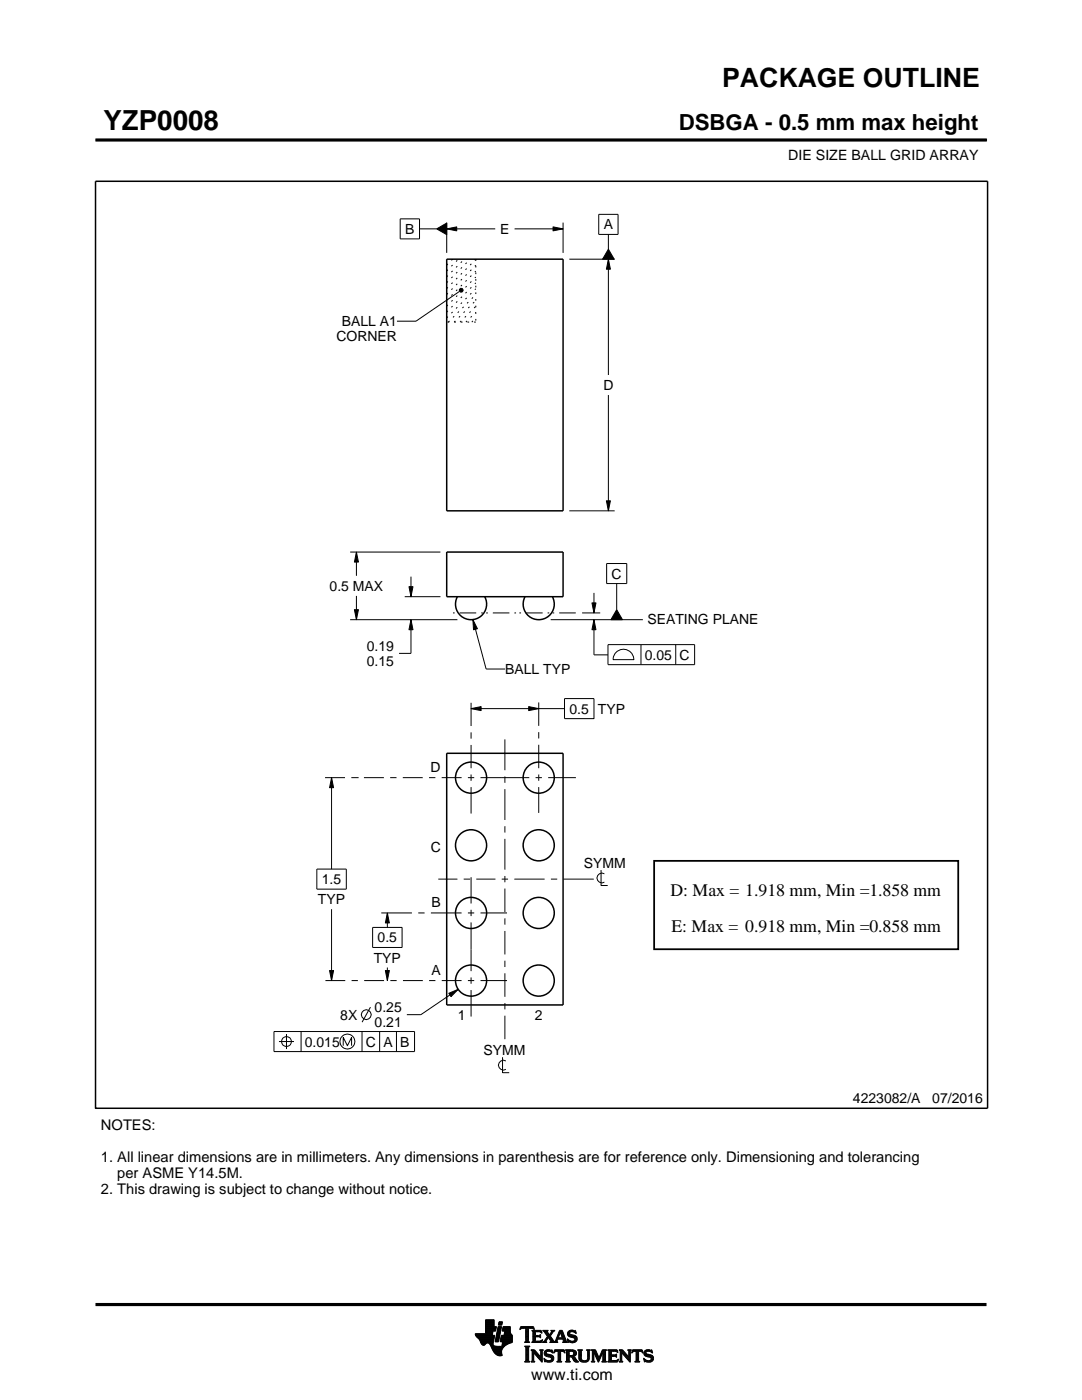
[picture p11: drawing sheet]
<svg xmlns="http://www.w3.org/2000/svg" width="216mm" height="279mm" viewBox="0 0 216 279" stroke-linecap="round" stroke-linejoin="round" font-family="sans-serif">
<g fill="none" stroke="#000" stroke-width=".2">
<path d="M19.1 27.9h177.7M196.8 27.7v.5M79.9 43.7h3.8v4h-3.8zM83.7 45.7h3.4M87.1 45.7l2-1.2v2.3zM89.1 45.7l2-.4v.8zM89.1 44.4v6.1M89.1 45.7h9.7M91.7 57.7l.2-.2 .4 .1 .1 .3-.1 .3-.4 .1-.2-.2zM91.7 58.1l-8.7 6h-3.8M102.7 45.7h9.7M110.4 45.3l2 .4-2 .4z"/>
<path d="M112.4 44.4v6.1M113.6 51.7h9M119.5 42.8h3.8v4h-3.8zM121.4 51.7l.4 2h-.8zM121.4 46.8v2.9M121.4 51.7v23.1M121.4 49.7l1.2 2h-2.4zM121.4 78.8v23.1M121 99.9h.8l-.4 2zM69.9 110.2h18M71.1 110.2l.4 2h-.8zM71.1 110.2v4.7"/>
<path d="M71.1 118.9v4.8M80.8 119.1h7.1M81.6 117.1h.8l-.4 2zM82 115.1v4M113.6 101.9h9M118.5 118.3v4M121 112.5h4.1v4h-4.1zM123.1 116.5v5.2M69.9 123.7h21.4M70.7 121.7h.8l-.4 2zM82 123.7l.4 2h-.8zM82 123.7v6.7h-2.4"/>
<path d="M94.4 123.7l.9 1.8-.8 .2zM94.4 123.7l2.6 9.8h3.8M109.9 123.7h18.4M112.6 139.4h5.9v4h-5.9zM116.1 122.3h3.7M118.1 120.3h.8l-.4 2zM118.5 123.7l.4 2h-.8zM118.5 123.7v7h2.8M121.3 128.6h17.3v4h-17.3zM122.7 130.4a2.08 2.08 0 0 1 2.4-.7 2.08 2.08 0 0 1 1.4 1.9h-4.2l.1-.5zM123.1 121.7l1.1 2h-2.3zM127.9 128.6v4"/>
<path d="M134.8 128.6v4M64.9 155.2h3.9M66.2 155.2l.4 2h-.8zM66.2 155.2v18.2M70.1 155.2h1.3M71.4 155.2h.1M72.6 155.2h4M77.9 155.2h1.2M80.4 155.2h4M85.6 155.2h1.3M88.1 155.2h4M93.4 155.2h1.2"/>
<path d="M94 141.4l2-.4v.8zM94 140.3v4.6M94 146.2v1.2M94 148.7v4.6M94 154.6v1.2M94 157.1v5.3M94 141.4h18.6M95.9 155.2h9.7M100.7 147.6v6.1M100.7 155v1.2M100.7 157.5v6.1M105.5 141l2 .4-2 .4z"/>
<path d="M106.9 155.2h1.2M107.5 140.2v4.7M107.5 146.1v1.3M107.5 148.6v4.7M107.5 154.6v1.2M107.5 157.1v5.1M109.4 155.2h5.5M63.2 173.4h5.9v4h-5.9zM87.5 175.4h3.8M92.5 175.4h1.3M94 175.1v5.2M95 175.4h3.9"/>
<path d="M100.1 175.4h1.3M100.7 164.9v1.3M100.7 167.4v6.2M100.7 174.8v1.3M100.7 177.3v4.7M102.6 175.4h6.1M109.9 175.4h1.3M112.4 175.4h6.1M119.9 173.6v3.1h1.4M120.6 174.4a.98 .98 0 0 0-1.5 .8 .98 .98 0 0 0 1.5 .9M64.9 195.7h4M65.8 193.7h.8l-.4 2z"/>
<path d="M66.2 181.4v14.3M70.2 195.7h1.2M72.7 195.7h3.9M74.4 185.1h5.8v4h-5.8zM76.1 182.2h6.1M76.9 193.7h.8l-.4 2zM77.3 182.2l.4 2h-.8zM77.3 182.2v2.9M77.3 193.1v2.6M77.9 195.7h1.2M80.4 195.7h4M83.5 182.2h1.2"/>
<path d="M85.6 195.7h1.3M86 182.2h6.1M88.1 195.7h4M89.5 198.2l1.9-.8-1.4 1.5zM91.4 197.4l-7.4 5.1h-2.8M93.4 195.7h1.2M93.4 182.2h1.2M94 181.6v1.2M94 184.1v9.7M94 195.1v1.2M94 197.6v5.3M95.9 195.7h5.3"/>
<path d="M95.9 182.2h5.3M100.7 183.3v1.2M100.7 185.8v4.7M100.7 191.7v1.3M100.7 194.2v4.7M54.7 205.9h28v4h-28zM55.7 207.9h3M57.2 206.4v3M60.1 205.9v4M68.5 208.7v-1.7l.8 1.7 .9-1.7v1.7M72.2 205.9v4M73.9 201l-1.6 3"/>
<path d="M75.8 205.9v4M79.1 205.9v4M100.3 211v3.1h1.3M100.7 200.2v1.2M100.7 202.7v4.7M100.9 211.7a.98 .98 0 0 0-1.5 .9 .98 .98 0 0 0 1.5 .8M94.8 266.2h3.5M94.8 266.3h3.5M94.9 266.4h3.3M94.9 266.5h3.8l-.2 1.2M94.9 266.5h3.8M95 266.6h3.7"/>
<path d="M95 266.7h3.7M95.1 266.8h3.6M95.2 266.9h3.4M95.3 267h3.3M95.4 267.1h3.2M95.5 267.2h3.1M95.6 267.3h3M95.7 267.4h2.8M95.7 267.5h2.8M95.8 267.6h2.7M95.8 267.7h2.7M95.9 267.8h2.6"/>
<path d="M95.9 267.9h2.5M95.9 268h2.5M96 268h1.1M96 268.1h1M96.1 268.2h.8M96.1 268.3h.7M96.2 268.4h.6M96.3 268.4h.4M96.9 266.1h1.4M96.9 266h1.4M96.9 265.9h1.4M96.9 265.8h1.5"/>
<path d="M96.9 265.7h1.5M96.9 264.7l2.2 .1-.2 .9h-.5l-.2 .8M96.9 265.6h2M96.9 265.5h2M96.9 265.4h2M96.9 265.3h2.1M96.9 265.2h2.1M96.9 265.1h2.1M96.9 265h2.1M96.9 264.9h2.1M96.9 264.8h2.2M96.9 264.6h1.7"/>
<path d="M96.9 264.5h1.7M96.9 264.4h1.7M96.9 264.3h1.7M96.9 264.2h1.7M96.9 264.1h1.7M96.9 264h1.7M96.9 263.9h1.7M96.9 263.8h1.7M96.9 263.7h1.7M96.9 263.6h1.7M96.9 263.5h1.7M96.9 263.4h1.7"/>
<path d="M97.5 268h.9M97.6 268.1h.8M97.7 268.2h.7M97.7 268.3h.7M97.8 268.4h.6M97.9 268.5h.6M97.9 268.6h.7M98 268.7h1.1M98 268.8h2.6M98 268.8h2.5M98.1 268.9h2.3M98.1 269h2.3"/>
<path d="M98.1 269.1h2.2M98.2 269.2h2.1M98.2 269.2h2M98.2 269.3h2M98.3 269.4h1.9M98.3 269.5h1.8M98.4 269.6h1.7M98.4 268v.4l.3 .2 2 .1M98.5 269.7h1.6M98.5 267.7l-.1 .3M98.5 269.8h1.6M98.6 269.9h1.5"/>
<path d="M98.6 264.8v-1.4h-1.7v2.8h-2.1l.1 .3 .7 .8 .7 1.1 .3 .1 .6-.5 .4 .1 1 1.8 .8 .6h.8l-.1-1 .8-1M98.6 270h1.5M98.7 270h1.4M98.8 270.1h1.3M98.8 267.7h.7M98.8 267.6h.7M98.8 267.5h.7M98.9 270.2h1.2M98.9 267.4h.7M98.9 267.3h.7M98.9 267.2h.7M98.9 267.1h.7"/>
<path d="M98.9 267h.7M98.9 270.3h1.3M99 266.9h.6M99 266.9h.7M99 266.8h.7M99 266.7h.7M99 266.6h.7M99 266.5h.7M99.1 270.4h1.1M99.1 266.4h.7M99.1 266.3h.7M99.1 266.2h.7"/>
<path d="M99.1 266.1h.7M99.1 266h.7M99.2 265.9h.7M99.2 265.8h.7M99.2 270.4h1M99.2 265.7h.7M99.2 265.6h.7M99.2 265.5h.7M99.3 265.4h.6M99.3 265.4h.7M99.3 265.3h.7M99.3 265.2h.7"/>
<path d="M99.3 265.1h.7M99.3 265h.7M99.4 270.5h.8M99.4 264.9h.7M99.4 264.8h.7M99.4 264.8h.7l-.6 3h-.7zM99.4 264.5l.2-.7h.7l-.2 .7h-.7M99.5 264.4h.6M99.5 264.3h.7M99.5 264.2h.7M99.5 264.1h.7M99.5 264h.7"/>
<path d="M99.5 263.9h.7M99.6 263.8h.7M99.8 270.6h.1M99.8 267.7h2.4M99.8 267.6h2.4M99.8 267.5h2.4M99.9 267.4h2.3M99.9 267.3h2.3M99.9 267.2h2.3M99.9 267.1h2.3M99.9 267h2.3M99.9 266.9h2.3"/>
<path d="M100 266.9h2.2M100 266.8h2.2M100 266.7h2.2M100 266.6h2.2M100 266.5h2.2M100.1 268.6h.7M100.2 268.5h.7M100.2 268.4h.8M100.2 268.4h.9M100.2 268.3h1M100.2 268.2h1.2M100.2 265.6h1.6"/>
<path d="M100.2 268.1h1.4M100.2 265.5h1.6M100.2 268h1.6M100.3 265.4h1.5M100.3 268h1.7M100.3 267.9h1.9M100.3 265.3h1.5M100.3 267.8h1.9M100.3 265.2h1.5M100.3 265.1h1.5M100.3 265h1.5M100.4 264.9h1.4"/>
<path d="M100.4 264.8h1.4M100.6 266.5l.1-.8h-.5l.2-.9h1.4l.1 1.1 .3 .6v1.4l-1.3 .6M100.6 266.4h1.5M100.6 266.3h1.4M100.6 266.2h1.4M100.6 266.1h1.3M100.7 266h1.2M100.7 265.9h1.2M100.7 265.8h1.1M100.7 265.7h1.1M102.2 266.5h-2.2l-.2 1.1 .5 .2-.2 .9M103.7 265.3h.1"/>
<path d="M103.8 265.2h.2M103.8 265h2.8M103.8 264.9h2.7M103.9 264.8h2.6M104.7 267.8h1M104.7 271.8h1.1M104.7 268.7h1M104.8 267.7h.7M104.8 271.7h.8M104.9 265.2h.6M104.9 268.9h.6M104.9 267.6h.6"/>
<path d="M104.9 267.5l-.2 .3M104.9 267.5h.6M104.9 267.4h.6M104.9 267.3h.6M104.9 267.2h.6M104.9 267.1h.6M104.9 267h.6M104.9 266.8h.6M104.9 266.7h.6M104.9 266.6h.6M104.9 266.5h.6M104.9 266.4h.6"/>
<path d="M104.9 266.3h.6M104.9 266.2h.6M104.9 266.1h.6M104.9 265.9h.6M104.9 265.8h.6M104.9 265.7h.6M104.9 265.6h.6M104.9 265.5h.6M104.9 265.4h.6M104.9 265.3h.6M104.9 271.5h.6M104.9 269h.6"/>
<path d="M104.9 271.4h.6M104.9 271.4v-2.4l-.2-.4h1.1l-.3 .4v2.4M104.9 271.4l-.2 .4h1.1l-.3-.4M104.9 271.3h.6M104.9 271.2h.6M104.9 271.1h.6M104.9 271h.6M104.9 270.9h.6M104.9 270.8h.6M104.9 270.6h.6M104.9 270.5h.6M104.9 270.4h.6"/>
<path d="M104.9 270.3h.6M104.9 270.2h.6M104.9 270.1h.6M104.9 270h.6M104.9 269.9h.6M104.9 269.8h.6M104.9 269.6h.6M104.9 269.5h.6M104.9 269.4h.6M104.9 269.3h.6M104.9 269.2h.6M104.9 269.1h.6"/>
<path d="M105.5 267.5l.2 .3M105.5 267.5v-2.3l.7-.1 .4 .3-.1-.6h-2.6l-.1 .6 .4-.3 .7 .1v2.3M105.7 267.8h-1M105.9 271.8h.8M105.9 269.4h.8M106.1 269.5h.7M106.1 267.8h2M106.1 271.7h.5M106.2 269.6h.7M106.2 271.5h.3M106.2 265.6h1.8M106.2 269.8h.8"/>
<path d="M106.2 271.4h.3M106.2 271.4l-.3 .4h.8l-.2-.4M106.2 271.3h.3M106.2 271.2h.3M106.2 271.1h.3M106.2 271h.3M106.2 270.9h.3M106.2 270.8h.3M106.2 270.6h.3M106.2 270.5h.3M106.2 270.4h.3M106.2 270.3h.3"/>
<path d="M106.2 270.2h.3M106.2 270.1h.3M106.2 270h1M106.2 269.9h.9M106.2 269.8v1.6M106.2 269.8l-.3-.4h.8l1.2 1.4M106.3 267.7h1.8M106.3 265.7h1.8M106.3 267.6h.6M106.3 265.8h.6M106.3 267.5l-.2 .3M106.3 267.5h.5"/>
<path d="M106.3 267.4h.5M106.3 267.3h.5M106.3 267.2h.5M106.3 267.1h.5M106.3 267h.5M106.3 266.8h.5M106.3 266.7h1.6M106.3 266.6h1.6M106.3 266.5h.5M106.3 266.4h.5M106.3 266.3h.5M106.3 266.2h.5"/>
<path d="M106.3 266.1h.5M106.3 265.9h.5M106.4 265.2h.2M106.5 270h.1M106.5 270v1.4M106.5 265.3h.1M106.6 270.1h.7M106.7 270.2h.7M106.8 270.3h.7M106.8 265.9l.2-.1h.6l.6 .2-.2-.5h-1.9l.2 .3v1.7M106.8 265.9v.6h.8l.3-.2v.7M106.9 270.4h.7"/>
<path d="M107 270.5h.7M107.1 270.6h.7M107.2 270.8h1M107.3 270.9h.9M107.4 271h.8M107.5 271.1h.7M107.6 271.2h.6M107.6 266.5h.3M107.7 271.3h.5M107.7 269.4h.7M107.7 266.8h.2M107.7 267.6h.5"/>
<path d="M107.8 266.4h.1M107.8 271.4h.4M107.8 267h.1M107.8 265.8h.3M107.8 269.5h.5M107.9 271.5h.3M107.9 269.6h.3M107.9 267l-.3-.2h-.8l.1 .8h.9l.5-.2M107.9 269.8h.3M107.9 270.6h.3M107.9 270.5h.3M107.9 270.4h.3"/>
<path d="M107.9 270.3h.3M107.9 270.2h.3M107.9 270.1h.3M107.9 270h.3M107.9 269.9h.3M107.9 269.8v1M107.9 269.8l-.2-.4h.7l-.2 .4M108 271.7h.2M108 265.9h.1M108 267.5h.2M108.1 271.8h.1M108.1 266.1h.1"/>
<path d="M108.2 267.4h.1M108.2 269.8v2.1l-1.7-1.9M108.2 267.8h.9M108.3 267.4l-.2 .5-2-.1M108.3 265.6h1M108.5 267.7h.5M108.5 271.1l.8 .4h.5l.2-.1-.1-.4-1-.4-.3-.3 .1-.7 .7-.2 .6 .1 .2-.1 .1 .6-.9-.3-.3 .1-.1 .3 1.3 .4 .2 .6M108.5 271.1h.1M108.5 265.7h.7M108.5 271.2h.2M108.6 271.3h.2M108.6 270.1h.4"/>
<path d="M108.6 270h.4M108.6 270.2h.6M108.6 267.6h.4M108.6 271.4h.4M108.6 269.9h.4M108.6 270.3h1M108.6 265.8h.7M108.6 271.5h.8M108.6 269.8h.5M108.7 271.7h1.5M108.7 270.4h1.3M108.7 267.5h.3"/>
<path d="M108.7 271.8h.1M108.7 265.9h.6M108.7 269.6h1.5M108.8 267.4h.3M108.8 270.5h1.5M108.8 266.1h.6M108.8 269.5h1.4M108.8 267.3h.4M108.9 266.2h.6M108.9 267.2h.4M108.9 266.3h.6M108.9 270.6h1.5"/>
<path d="M109 267.1h.3M109 266.4h1M109.1 271.8h.9M109.1 269.4h.7M109.1 267h.9M109.1 266.5h.8M109.1 267.8h-.9M109.2 266.8h.8M109.2 266.6h.6M109.2 266.7h.7M109.2 266.7l-.6 .9-.4 .2M109.3 270.8h1.1"/>
<path d="M109.5 267.1h.6M109.6 267.2h.6M109.7 271.5h.7M109.7 267.3h.6M109.7 267.8l.2-.2-.5-.7-.4 .8 .1 .1M109.7 267.8h1.6M109.7 266.3h.4M109.7 267.4h.6M109.8 270.9h.7M109.8 266.2h.3M109.8 266.6l.9 1.2 1-2.3h.5l.8 2.1 .3 .2M109.8 267.5h.6"/>
<path d="M109.9 266.1h.3M109.9 269.8h.4M109.9 267.6h.6M109.9 267.7h.7M109.9 271.4h.5M109.9 265.9h.4M110 271h.5M110 265.6h.7M110 265.9l-.4 .5-.4-.6 .2-.3h-1.1l.9 1.2M110 265.9l.1-.2-.2-.2h.8l-.9 1.1M110 271.3h.5M110 265.8h.4"/>
<path d="M110 271.1h.5M110 271.2h.5M110.1 269.4h.1M110.1 265.7h.4M110.1 269.9h.2M110.2 270h.1M110.5 270h.1M110.5 269.9h.2M110.5 271.1l-.2 .5-.8 .3-.6-.2-.2 .1-.2-.7M110.5 269.8h.3M110.6 269.6h2.1M110.6 269.5h2"/>
<path d="M110.6 269.4h2M110.7 267.7h.5M110.8 267.6h.4M110.9 267.5h.3M110.9 267.4h.3M111 267.3h.3M111 267.2h1.8M111 267.1h1.8M111.1 267h.3M111.1 271.8h1M111.1 266.8h.4M111.2 266.7h.3"/>
<path d="M111.2 267.5l.1-.2h1l.1 .2M111.2 267.5v.3h.1M111.2 266.6h.3M111.3 266.5h.3M111.3 271.7h.6M111.3 266.4h.3M111.3 271.5h.6M111.3 267.8h-1.6M111.3 269.8h.6M111.4 266.3h.3M111.4 271.4h.5M111.4 271.4l-.1-1.7h-.4l-.4 .4 .2-.7h1.9l.1 .7-.3-.4h-.5v1.7"/>
<path d="M111.4 270.5h.5M111.4 270.4h.5M111.4 270.3h.5M111.4 270.2h.5M111.4 270.1h.5M111.4 270h.5M111.4 269.9h.5M111.4 271.4l-.3 .4h1l-.2-.4M111.4 271.3h.5M111.4 271.2h.5M111.4 271.1h.5M111.4 271h.5"/>
<path d="M111.4 270.9h.5M111.4 270.8h.5M111.4 270.6h.5M111.4 266.2h.3M111.4 266.1h.4M111.5 265.9h.9M111.5 265.8h.8M111.6 265.7h.7M111.6 265.6h.6M111.8 265.9l.4 1.1h-.8zM111.9 266.1h.5M111.9 266.2h.5"/>
<path d="M111.9 266.3h.6M112 266.4h.5M112 266.5h.6M112.1 266.6h.5M112.1 266.7h.6M112.1 266.8h.6M112.2 267h.5M112.2 267.8h1.1M112.3 267.3h.6M112.3 267.4h.6M112.4 267.5h.6M112.4 267.5v.3h-.2"/>
<path d="M112.4 269.8h.3M112.4 267.6h.6M112.4 267.7h.7M112.6 269.9h.1M112.6 270h.2M112.8 271.8h1M112.8 269.4h1.6M113 269.5h1.7M113 271.7h.7M113 269.6h1.9M113 271.5h.6M113 269.8h.6"/>
<path d="M113 271.4h.6M113 271.4l-.2 .4h1l-.2-.4M113 271.3h.6M113 271.2h.6M113 271.1h.6M113 271h.6M113 270.9h.6M113 270.8h1.5M113 270.6h1.6M113 270.5h1.8M113 270.4h.6M113 270.3h.6"/>
<path d="M113 270.2h.6M113 270.1h.6M113 270h.6M113 269.9h.6M113 269.8v1.6M113 269.8l-.2-.4h1.4l.6 .2 .2 .3v.4l-.2 .3-.4 .1M113.2 267.3h.2M113.2 267.4h.3M113.2 266.2h.5M113.2 266.3h.6M113.2 266.1h.5M113.3 267.5h.3"/>
<path d="M113.3 267.8h-1.1M113.3 266.4h.9M113.3 265.9h.4M113.3 267.6h.6M113.3 266.5h1.3M113.3 267.7h1.6M113.3 265.8h.5M113.3 267.8h.2M113.4 266.6h1.5M113.4 265.7h1.5M113.4 265.7l.5-.2 .7 .1 .2-.1 .1 .7-.7-.4h-.4l-.1 .3 .1 .2 .9 .2 .4 .3 .1 .5-.3 .5-.6 .2-.7-.2-.2 .1-.2-.7 .9 .5 .5-.1 .1-.3-.2-.3-1.1-.4-.2-.4zM113.5 266.7h1.5"/>
<path d="M113.5 265.6h1.4M113.6 271.4v-.6h.4l.7 1h.8M113.6 269.9l.1-.2 .7 .2v.4l-.4 .2M113.6 269.9v.6M113.7 267.8h1.1M113.8 266.8h1.3M113.8 265.5h.6M114 268h.4M114.1 270.9h.6M114.2 271h.6M114.2 271.1h.7M114.3 271.2h.6"/>
<path d="M114.3 267h.8M114.3 269.8h.7M114.3 270.4h.6M114.4 271.3h.6M114.4 270.7l1.1 1.1M114.4 270.7h.1M114.4 271.4h.7M114.4 269.9h.6M114.4 270.3h.6M114.5 267.6h.5M114.5 270.2h.5M114.5 270h.5"/>
<path d="M114.5 265.8h.4M114.5 270.1h.5M114.5 271.5h.7M114.6 271.7h.7M114.6 267.1h.6M114.6 267.5h.5M114.7 267.2h.5M114.7 267.4h.5M114.7 265.9h.3M114.7 267.3h.5M114.7 271.8h.8M114.8 266.1h.2"/>
<path d="M114.9 266.2h.1M115.3 269.4h.9M115.4 269.5h.7M115.5 269.6h.5M115.5 269.8h.5M115.5 269.8v1.4l.4 .5 .6 .2 .7-.1 .3-.3 .1-.5M115.5 271h.5M115.5 270.9h.5M115.5 270.8h.5M115.5 270.6h.5M115.5 270.5h.5M115.5 270.4h.5"/>
<path d="M115.5 270.3h.5M115.5 270.2h.5M115.5 270.1h.5M115.5 270h.5M115.5 269.9h.5M115.5 269.8l-.2-.4h.9l-.2 .4M115.5 271.1h.5M115.5 271.2h.5M115.5 271.3h.6M115.6 271.4h.6M115.7 271.5h.8M115.8 271.7h1.5"/>
<path d="M116 271l.2 .4 .5 .2 .4-.2 .2-.4M116 269.8v1.2M116 271.8h1.1M116.8 271.5h.6M117 269.4h.8M117.1 271.4h.4M117.2 269.5h.5M117.2 271.3h.4M117.2 269.6h.4M117.2 271.2h.4M117.2 271.1h.4M117.3 269.8h.3"/>
<path d="M117.3 271h.3M117.3 270.9h.3M117.3 270.8h.3M117.3 270.6h.3M117.3 270.5h.3M117.3 270.4h.3M117.3 270.3h.3M117.3 270.2h.3M117.3 270.1h.3M117.3 270h.3M117.3 269.9h.3M117.6 269.8l.2-.4h-.8l.2 .3 .1 1.3"/>
<path d="M117.6 269.8v1.2M118 271.8h.7M118 269.4h.8M118.1 269.5h.8M118.1 271.7h.5M118.2 269.6h.7M118.2 271.5h.3M118.2 269.8h.8M118.2 271.4h.3M118.2 269.8l-.2-.4h.8l.7 1.6 .7-1.6h.9l-.3 .4M118.2 271.4l-.2 .4h.7l-.2-.4M118.2 271.3h.3"/>
<path d="M118.2 271.2h.3M118.2 271.1h.3M118.2 271h.3M118.2 270.9h.3M118.2 270.8h.3M118.2 270.6h.3M118.2 270.5h.3M118.2 270.4h.3M118.2 270.3h.3M118.2 270.2h.3M118.2 270.1h.3M118.2 270h.9"/>
<path d="M118.2 269.9h.8M118.2 269.8v1.6M118.6 270.1h.5M118.6 270.2h.6M118.7 270.3h.5M118.7 270.4h.6M118.8 270.5h.5M118.8 270.6h.6M118.9 270.8h.5M118.9 270.9h.6M119 271h.8M119 271.1h.8"/>
<path d="M119.1 271.2h.6M119.1 271.3h.6M119.2 271.4h.4M119.2 271.5h.4M119.3 271.7h.2M119.3 271.8h.2M119.6 270.9h.3M119.6 270.8h.3M119.7 270.6h.3M119.7 270.5h.3M119.8 270.4h.3M119.8 270.3h.3"/>
<path d="M119.9 270.2h.3M119.9 270.1h.3M120 270h.8M120 269.9h.8M120 269.8h.8M120.1 271.8h1M120.1 269.6h.7M120.1 269.5h.8M120.2 269.4h.9M120.2 271.7h.7M120.3 271.5h.5M120.3 271.4h.5"/>
<path d="M120.3 271.4l-.2 .4h1l-.3-.4M120.3 271.4v-1.5l-.9 2-.9-2v1.5M120.3 271.3h.5M120.3 271.2h.5M120.3 271.1h.5M120.3 271h.5M120.3 270.9h.5M120.3 270.8h.5M120.3 270.6h.5M120.3 270.5h.5M120.3 270.4h.5M120.3 270.3h.5"/>
<path d="M120.3 270.2h.5M120.3 270.1h.5M120.8 269.8v1.6M121.2 271.8h2M121.2 269.4h1.9M121.4 269.5h1.8M121.4 271.7h1.9M121.5 269.6h1.7M121.5 271.5h1.8M121.5 269.8h.5M121.5 271.4h.5M121.5 269.8l-.3-.4h1.9l.2 .6"/>
<path d="M121.5 269.9h.5M121.5 269.8v1.6M121.5 271.3h.5M121.5 271.2h.5M121.5 271.1h.5M121.5 271h.5M121.5 270.9h.5M121.5 270.8h.5M121.5 270.6h1.5M121.5 270.5h1.5M121.5 270.4h1.5M121.5 270.3h.5"/>
<path d="M121.5 270.2h.5M121.5 270.1h.5M121.5 270h.5M122.6 270.4l.4-.2v.7l-.2-.2h-.8v.7l.2 .1M122.9 270.8h.1M122.9 270.3h.1M123 269.8h.3M123.1 271.4h.3M123.2 269.9h.1M123.3 270h.1M123.3 270l-.4-.3h-.8l-.1 .7M123.3 271.3h.1"/>
<path d="M123.4 271.2h.1M123.4 271.2l-.2 .6h-2l.3-.4M123.4 271.2l-.3 .3h-.4M123.5 271.8h.8M123.5 269.4h.7M123.6 269.5h.7M123.7 271.7h.5M123.7 269.6h.7M123.7 271.5h.4M123.7 269.8h.8M123.7 271.4h.4M123.7 271.4l-.2 .4h.8l-.2-.4"/>
<path d="M123.7 271.3h.4M123.7 271.2h.4M123.7 271.1h.4M123.7 271h.4M123.7 270.9h.4M123.7 270.8h.4M123.7 270.6h.4M123.7 270.5h.4M123.7 270.4h.4M123.7 270.3h.4M123.7 270.2h.4M123.7 270.1h.4"/>
<path d="M123.7 270h1M123.7 269.9h.9M123.7 269.8v1.6M123.7 269.8l-.2-.4h.7l1.2 1.4 .1-1M124.1 270v1.4M124.1 270h.1M124.2 270.1h.6M124.2 270.2h.7M124.3 270.3h.7M124.4 270.4h.7M124.5 270.5h.7M124.6 270.6h.7"/>
<path d="M124.7 270.8h1.1M124.8 270.9h1M124.9 271h.9M125 271.1h.8M125.1 271.2h.7M125.2 271.3h.6M125.2 269.4h.8M125.3 271.4h.5M125.4 269.5h.5M125.4 271.5h.4M125.4 269.6h.4M125.5 269.8h.3"/>
<path d="M125.5 269.8l-.3-.4h.8l-.2 .4M125.5 270.4h.3M125.5 270.3h.3M125.5 270.2h.3M125.5 270.1h.3M125.5 270h.3M125.5 269.9h.3M125.5 270.6h.3M125.5 270.5h.3M125.5 271.7h.3M125.6 271.8h.2M125.8 269.8v2.1l-1.7-1.9"/>
<path d="M126 270h.1M126.1 269.9h.1M126.1 269.8h.3M126.1 269.6h2.1M126.2 269.5h2M126.2 269.4h2M126.6 271.8h1.1M126.9 271.7h.6M126.9 271.5h.5M126.9 269.8h.5M126.9 271.4h.5M126.9 271.4v-1.7h-.5l-.3 .4 .1-.7h1.9l.2 .7-.4-.4h-.5v1.7"/>
<path d="M126.9 270.5h.5M126.9 270.4h.5M126.9 270.3h.5M126.9 270.2h.5M126.9 270.1h.5M126.9 270h.5M126.9 269.9h.5M126.9 271.4l-.3 .4h1.1l-.3-.4M126.9 271.3h.5M126.9 271.2h.5M126.9 271.1h.5M126.9 271h.5"/>
<path d="M126.9 270.9h.5M126.9 270.8h.5M126.9 270.6h.5M128 269.8h.3M128.1 269.9h.2M128.2 270h.1M128.4 271.1h.1M128.4 271.2h.2M128.5 271.3h.2M128.5 270.1h.4M128.5 270h.4M128.5 270.2h.6"/>
<path d="M128.5 271.4h.4M128.5 269.9h.4M128.5 270.3h1M128.5 271.5h.8M128.5 269.8h.5M128.6 271.7h1.5M128.6 270.4h1.3M128.6 271.8h.1M128.6 269.6h1.5M128.7 270.5h1.5M128.7 269.5h1.4M128.8 270.6h1.5"/>
<path d="M128.9 271.8h1M129 269.4h.7M129.1 270.8l-.6-.4 .1-.7 .5-.3 .8 .1 .2-.1 .1 .7-.8-.4-.4 .1-.1 .2 1.3 .5 .2 .6M129.1 270.8l.7 .2v.4l-.6 .1-.8-.4M129.2 270.8h1.1M129.6 271.5h.7M129.6 270.9h.8M129.8 269.8h.4M129.8 271.4h.5M129.9 271h.5M129.9 271.3h.5M129.9 271.1h.5"/>
<path d="M129.9 271.2h.5M129.9 269.4h.2M130 269.9h.2M130.1 270h.1M130.4 271.1l-.3 .5-.7 .3-.6-.2-.2 .1-.2-.7"/>
<circle cx="57.2" cy="207.8" r=".99"/>
<circle cx="69.3" cy="207.9" r="1.49"/>
<circle cx="73.1" cy="202.5" r=".98"/>
</g>
<g fill="#000">
<path d="M87.1 45.7l2-1.2v2.3zM89.1 45.7l2-.4v.8zM91.7 57.7l.2-.2 .4 .1 .1 .3-.1 .3-.4 .1-.2-.2zM110.4 45.3l2 .4-2 .4zM121.4 51.7l.4 2h-.8zM121.4 49.7l1.2 2h-2.4zM71.1 110.2l.4 2h-.8zM81.6 117.1h.8l-.4 2zM121 99.9h.8l-.4 2zM70.7 121.7h.8l-.4 2zM82 123.7l.4 2h-.8zM94.4 123.7l.9 1.8-.8 .2z"/>
<path d="M118.1 120.3h.8l-.4 2zM118.5 123.7l.4 2h-.8zM123.1 121.7l1.1 2h-2.3zM66.2 155.2l.4 2h-.8zM94 141.4l2-.4v.8zM105.5 141l2 .4-2 .4zM65.8 193.7h.8l-.4 2zM76.9 193.7h.8l-.4 2zM77.3 182.2l.4 2h-.8zM89.5 198.2l1.9-.8-1.4 1.5z"/>
</g>
<g fill="none" stroke="#000" stroke-width=".3">
<path d="M19.1 36.2h178v185h-178zM89.1 51.7h23.3v50.2h-23.3zM89.1 110.2h23.3v8.9h-23.3zM91.3 119.1a3.1 3.1 0 0 0 2.7 4.6 3.1 3.1 0 0 0 2.7-4.6M104.8 119.1a3.1 3.1 0 0 0 2.7 4.6 3.1 3.1 0 0 0 2.7-4.6M89.1 150.3h23.3v50.3h-23.3z"/>
<circle cx="94" cy="155.2" r="3.1"/>
<circle cx="107.5" cy="155.2" r="3.1"/>
<circle cx="94" cy="168.7" r="3.1"/>
<circle cx="107.5" cy="168.7" r="3.1"/>
<circle cx="94" cy="195.7" r="3.1"/>
<circle cx="94" cy="182.2" r="3.1"/>
<circle cx="107.5" cy="182.2" r="3.1"/>
<circle cx="107.5" cy="195.7" r="3.1"/>
</g>
<path d="M19 27.9h177.8M19 260.3h177.8" fill="none" stroke="#000" stroke-width=".63" stroke-linecap="butt"/>
<g fill="none" stroke="#000" stroke-width=".2" stroke-dasharray=".3 1" stroke-linecap="butt">
<path d="M89.1 52.9l1.2-1.2M89.1 54.1l2.4-2.4M89.1 55.2l3.5-3.5M89.1 56.4l4.7-4.7M89.1 57.6l5.8-5.8M89.1 58.8l5.8-5.9M89.1 59.9l5.8-5.8M94.9 51.7v12.6M89.1 61.1l5.8-5.8M89.1 62.3l5.8-5.8M89.1 63.4l5.8-5.8M89.5 64.3l5.4-5.5"/>
<path d="M90.6 64.3l4.3-4.3M91.8 64.3l3.1-3.2M93 64.3l1.9-2M94.1 64.3l.8-.8M94.9 64.3h-5.8"/>
</g>
<path d="M114.9 122.3h-25.1" fill="none" stroke="#000" stroke-width=".2" stroke-dasharray="3.3 1 .3 .7 .3 1" stroke-linecap="butt"/>
<path d="M130.5 171.8h60.7v17.6h-60.7z" fill="none" stroke="#000" stroke-width=".35"/>
<text font-size="5.5" x="20.6" y="26">YZP0008</text>
<text font-size="5.3" x="144.1" y="17.4">PACKAGE OUTLINE</text>
<text font-size="4.4" x="135.4" y="26">DSBGA - 0.5 mm max height</text>
<g font-size="3.5">
<text x="133.8" y="178.9">D: Max = 1.918 mm, Min =1.858 mm</text>
<text x="134" y="185.9">E: Max = 0.918 mm, Min =0.858 mm</text>
</g>
<text font-size="3.2" x="106" y="275.3">www.ti.com</text>
<g font-size="2.9">
<text x="20.2" y="225.6">NOTES:</text>
<text x="20.2" y="231.9">1. All linear dimensions are in millimeters. Any dimensions in parenthesis are for reference only. Dimensioning and tolerancing</text>
<text x="20.2" y="238.2">2. This drawing is subject to change without notice.</text>
<text x="23.4" y="235.1">per ASME Y14.5M.</text>
</g>
<g font-size="2.8">
<text x="157.3" y="32">DIE SIZE BALL GRID ARRAY</text>
<text x="80.9" y="46.7">B</text>
<text x="99.8" y="46.7">E</text>
<text x="120.5" y="45.8">A</text>
<text x="68.2" y="65.1">BALL A1</text>
<text x="67.1" y="68.1">CORNER</text>
<text x="120.4" y="77.8">D</text>
<text x="65.8" y="117.9">0.5 MAX</text>
<text x="122" y="115.5">C</text>
<text x="129.2" y="124.5">SEATING PLANE</text>
<text x="73.2" y="129.9">0.19</text>
<text x="128.7" y="131.6">0.05 C</text>
<text x="73.2" y="132.9">0.15</text>
<text x="100.8" y="134.5">BALL TYP</text>
<text x="113.6" y="142.4">0.5 TYP</text>
<text x="85.9" y="154.2">D</text>
<text x="86" y="170.1">C</text>
<text x="116.5" y="173.2">SYMM</text>
<text x="64.2" y="176.4">1.5</text>
<text x="63.5" y="180.4">TYP</text>
<text x="86.1" y="181">B</text>
<text x="75.4" y="188.1">0.5</text>
<text x="74.6" y="192.1">TYP</text>
<text x="86.1" y="194.5">A</text>
<text x="67.9" y="203.5">8X</text>
<text x="74.7" y="202">0.25</text>
<text x="91.4" y="203.6">1</text>
<text x="106.7" y="203.6">2</text>
<text x="60.8" y="208.9">0.015</text>
<text x="73" y="208.9">C A B</text>
<text x="74.7" y="205">0.21</text>
<text x="96.5" y="210.6">SYMM</text>
<text x="170.2" y="220.2">4223082/A</text>
<text x="186" y="220.2">07/2016</text>
</g>
<text font-size=".3" x="103.7" y="28">SCALE 8.000</text>
</svg>
